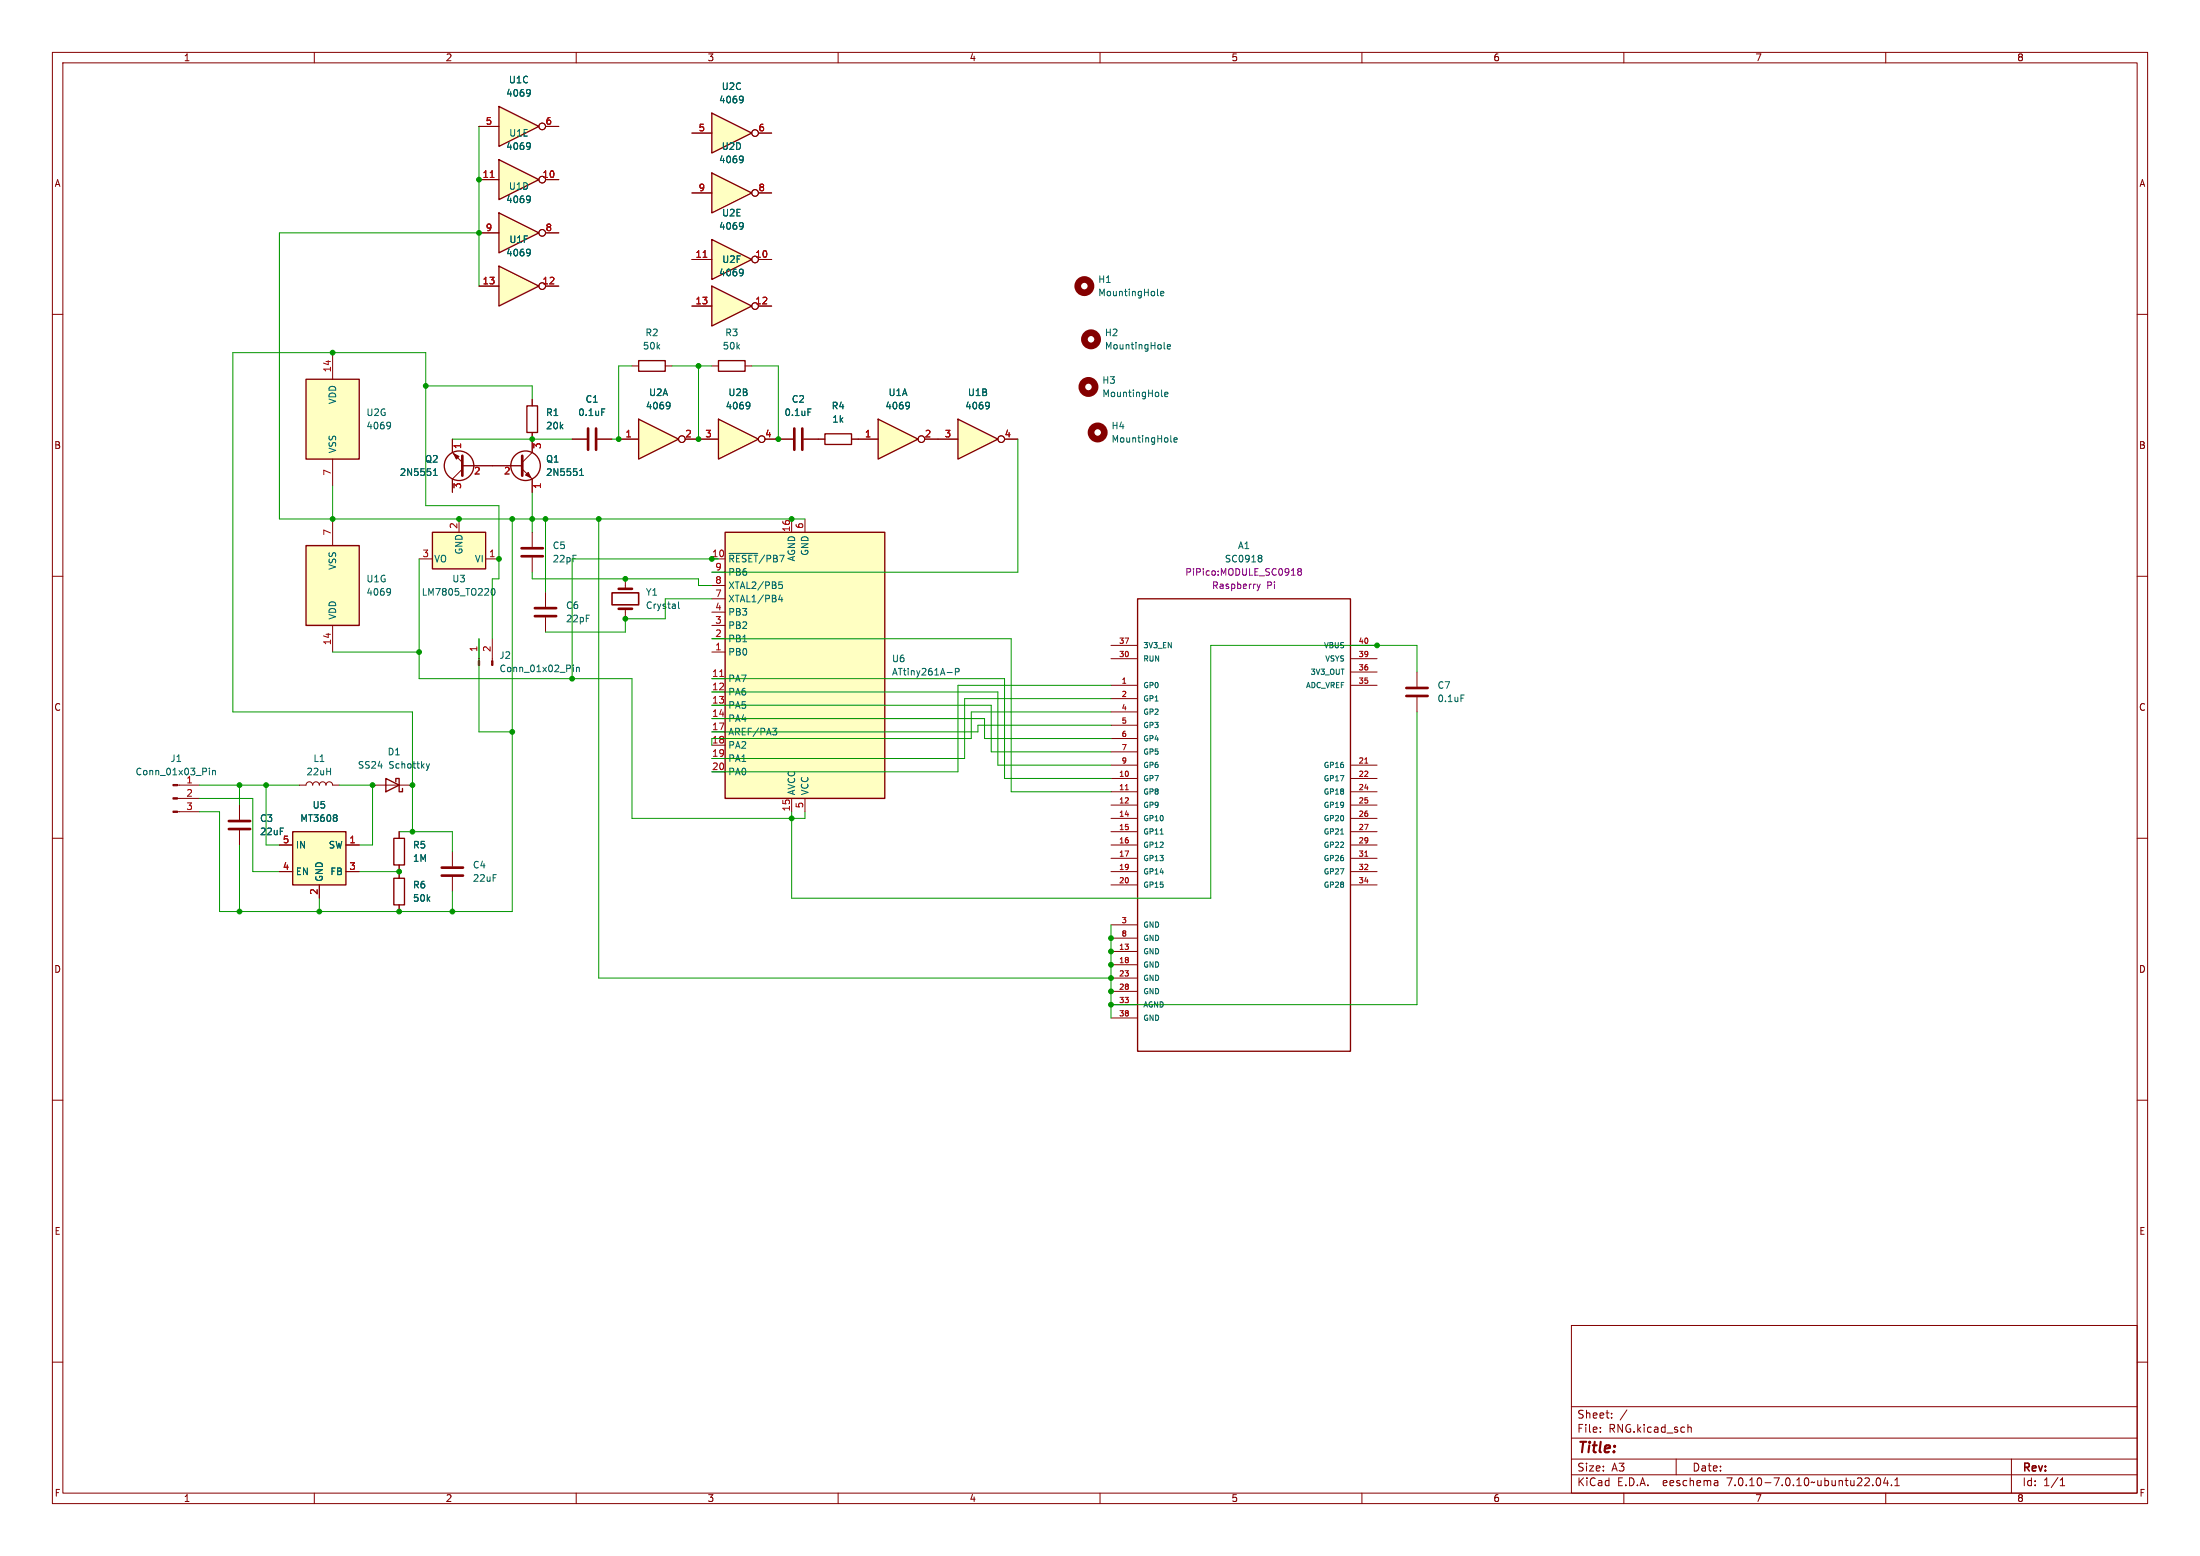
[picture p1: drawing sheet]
<svg xmlns="http://www.w3.org/2000/svg" width="420mm" height="297mm" viewBox="0 0 420 297" stroke-linecap="round" stroke-linejoin="round" font-family="sans-serif">
<g fill="none" stroke="#840000" stroke-width=".19">
<path d="M10 10h400v277h-400zM12 12h396v273h-396zM60 10v2M110 10v2M160 10v2M210 10v2M260 10v2M310 10v2M360 10v2M10 60h2M408 60h2M10 110h2"/>
<path d="M408 110h2M10 160h2M408 160h2M10 210h2M408 210h2M10 260h2M300 253h108v32h-108zM408 260h2M300 278.5h108M300 274.5h108M300 268.5h108M305.5 273.2v.2"/>
<path d="M305.5 272.5v.1M307.7 270.5v.2M307.7 269.8v.1M310.6 269.1l-1.3 1.9M320 278.5v3M322.2 272.5l.2-.1 .4 .1 .1 .9M322.2 271.9v1.5M384 278.5v6.5M60 285v2M110 285v2M160 285v2M210 285v2"/>
<path d="M260 285v2M300 281.5h108M310 285v2M327.9 282.7v.9M327.9 283.5l-.1 .1M327.9 282.9l-.1 .1M357.5 283.4v.2M358.4 282.2l.1-.1a.8 .8 0 0 1 .5 .7 .8 .8 0 0 1-.5 .8 1 1 0 0 1-.1-1.4zM359.9 282l-.3 1.1h.9M360 285v2M360.3 282.6v1M361.1 283.4v.2"/>
<path d="M361.7 283.6h.9M361.7 282.5l.5-.4v1.5M393.3 283.6h.9M393.3 282.5l.4-.4v1.5"/>
</g>
<path d="M182.9 80l7.6 3.8-7.6 3.8z" fill="#ffffc2"/>
<path d="M182.9 80l7.6 3.8-7.6 3.8z" fill="none" stroke="#840000" stroke-width=".25"/>
<g fill="none" stroke="#840000" stroke-width=".19">
<path d="M179.1 83.8h3.8M191.8 83.8h2.5M119.4 110.5v1.9M119.4 116.2v1.9M45.7 153.7v2.8M45.7 158.5v2.8"/>
<circle cx="191.1" cy="83.8" r=".63"/>
</g>
<path d="M188.6 76.8l.3 .2a.94 .94 0 0 1-.3 1M188.9 77.3l-.3 .3M129.5 114.9v1.1l.2 .1" fill="none" stroke="#006464" stroke-width=".19"/>
<path d="M116.8 113.2h5.1v2.2h-5.1z" fill="none" stroke="#840000" stroke-width=".3"/>
<path d="M118.1 116.2h2.5M118.1 112.4h2.5M43.7 156.7h4.1M43.7 158.2h4.1" fill="none" stroke="#840000" stroke-width=".51"/>
<path d="M137.2 80l7.6 3.8-7.6 3.8z" fill="#ffffc2"/>
<path d="M137.2 80l7.6 3.8-7.6 3.8zM82.5 101.6h10.2v7h-10.2zM138.4 101.6h30.5v50.8h-30.5z" fill="none" stroke="#840000" stroke-width=".25"/>
<g fill="none" stroke="#840000" stroke-width=".19">
<path d="M87.6 99.1v2.5M133.3 83.8h3.9M146 83.8h2.6M151.1 99.1v2.5M153.7 99.1v2.5M80 106.7h2.5M92.7 106.7h2.5M101.6 101.6v2.8M101.6 106.4v2.8M104.1 113v2.8M104.1 117.9v2.8M135.9 106.7h2.5"/>
<path d="M135.9 119.4h2.5M135.9 116.8h2.5M135.9 114.3h2.5M135.9 111.8h2.5M135.9 109.2h2.5M91.4 121.9v4.2M94 121.9v4.2M135.9 124.5h2.5M135.9 129.5h2.5M135.9 132.1h2.5M135.9 134.6h2.5M135.9 137.2h2.5"/>
<path d="M135.9 139.7h2.5M135.9 121.9h2.5M33.9 154.9h4.2M33.9 152.4h4.2M33.9 149.9h4.2M135.9 142.2h2.5M135.9 144.8h2.5M135.9 147.3h2.5M151.1 152.4v2.5M153.7 152.4v2.5"/>
<circle cx="145.4" cy="83.8" r=".63"/>
</g>
<g fill="none" stroke="#006464" stroke-width=".19">
<path d="M221 56.3l.2 .2M221.6 56l.6-.1-.1-.2-.3-.1-.2 .2v.6h.5M142.9 76.8l.2 .2a.94 .94 0 0 1-.2 1M143.1 77.3l-.2 .3M221.8 75.5l.1 .2M222.2 66.4l.2 .2M222.4 75.3l.6-.1-.1-.3h-.4l-.1 .1v.6h.5M222.8 66.2l.6-.1v-.3h-.4l-.2 .2 .1 .6h.5M223.5 84.2l.2 .2M224.1 84l.6-.1v-.3h-.4l-.2 .1 .1 .6h.5M93.9 112.5l.2-.2a.68 .68 0 0 1 .4 .7 .68 .68 0 0 1-.4 .6l-.3-.5zM139.2 105.6h5.5"/>
<path d="M148.7 111.1h.6M148.7 111.6h.4l.3 .2-.1 .5h-.6M149 113.5l-.3 1h.7M149.3 114v.9M109.5 126.9v.2M109.5 127.4v.8M110.1 127.4v.8M110.1 127.5l.1-.1h.3l.1 .8M147.5 139h.8l-.4 .5 .3 .1 .1 .4-.3 .3h-.3M180.8 128.4h1M182.4 128.2h.6l.1-.2v-.3l-.7-.1v1.2M40 146.6v.2"/>
<path d="M40 147.1v.8M40.6 147.1v.8M40.6 147.2l.2-.1h.3v.8"/>
</g>
<g fill="#840000" stroke="#840000" stroke-width=".19">
<path d="M33 154.8h.9v.3h-.9z"/>
<path d="M33 152.3h.9v.2h-.9z"/>
<path d="M33 149.7h.9v.3h-.9z"/>
<path d="M93.9 126.1h.2v.9h-.2z"/>
<path d="M91.3 126.1h.3v.9h-.3z"/>
</g>
<g fill="none" stroke="#840000" stroke-width="1.3">
<circle cx="207" cy="54.6" r="1.27"/>
<circle cx="207.8" cy="73.9" r="1.27"/>
<circle cx="208.3" cy="64.8" r="1.27"/>
<circle cx="209.5" cy="82.5" r="1.27"/>
</g>
<g fill="#ffffc2" stroke="#ffffc2" stroke-width=".19">
<path d="M138.4 101.6h30.5v50.8h-30.5z"/>
<path d="M82.5 101.6h10.2v7h-10.2z"/>
</g>
<path d="M137.4 129.1h.7" fill="none" stroke="#a90000" stroke-width=".19"/>
<path d="M99.6 106.2h4M99.6 104.6h4M102.1 117.6h4.1M102.1 116.1h4.1" fill="none" stroke="#840000" stroke-width=".51"/>
<path d="M167.6 80l7.7 3.8-7.7 3.8z" fill="#ffffc2"/>
<g fill="none" stroke="#840000" stroke-width=".25">
<path d="M58.4 72.4h10.2v15.2h-10.2zM100.6 77.5h2v5.1h-2zM157.5 82.8h5.1v2h-5.1zM167.6 80l7.7 3.8-7.7 3.8zM58.4 104.1h10.2v15.3h-10.2zM217.2 114.3h40.6v86.4h-40.6z"/>
<circle cx="87.6" cy="88.9" r="2.82"/>
</g>
<g fill="none" stroke="#840000" stroke-width=".19">
<path d="M63.5 67.3v5.1M101.6 76.2v1.3M63.5 87.6v5.1M63.5 99.1v5M86.4 83.8v2.6l1.9 1.9M88.3 89.5l-1.9 1.9v2.6M88.3 88.9h5.7M101.6 82.6v1.2M148.6 83.8h2.8M153.4 83.8h4.1M162.6 83.8h5M176.5 83.8h2.6"/>
<path d="M63.5 119.4v5.1M212.1 130.8h5.1M212.1 133.4h5.1M212.1 125.7h5.1M212.1 123.2h5.1M212.1 135.9h5.1M212.1 138.4h5.1M257.8 130.8h5.1M257.8 125.7h5.1M257.8 128.3h5.1M257.8 123.2h5.1M270.5 128.3v2.8"/>
<path d="M270.5 133.1v2.8M212.1 148.6h5.1M212.1 151.1h5.1M212.1 153.7h5.1M212.1 156.2h5.1M212.1 158.8h5.1M212.1 146.1h5.1M212.1 141h5.1M212.1 143.5h5.1M257.8 148.6h5.1M257.8 151.1h5.1M257.8 153.7h5.1"/>
<path d="M257.8 156.2h5.1M257.8 158.8h5.1M257.8 146.1h5.1M212.1 161.3h5.1M212.1 163.8h5.1M212.1 166.4h5.1M212.1 168.9h5.1M212.1 176.5h5.1M212.1 179.1h5.1M257.8 161.3h5.1M257.8 163.8h5.1M257.8 166.4h5.1"/>
<path d="M257.8 168.9h5.1M212.1 181.6h5.1M212.1 184.2h5.1M212.1 186.7h5.1M212.1 189.2h5.1M212.1 191.8h5.1M212.1 194.3h5.1"/>
<circle cx="175.9" cy="83.8" r=".63"/>
</g>
<g fill="none" stroke="#006464" stroke-width=".19">
<path d="M154.2 78h.6M173.4 76.8l.2 .2a.94 .94 0 0 1-.2 1M173.6 77.3l-.2 .3M74.3 80.6l.3 .2a.94 .94 0 0 1-.3 1M74.6 81.1l-.3 .3M82.7 90.7h.8M82.7 89.8l.4-.3v1.2M74.3 112.3l.3 .3a.94 .94 0 0 1-.3 .9M74.6 112.9l-.3 .2M240.7 106l.2 .2-.2 .3 .2 .3v.2l-.2 .3M278.9 132.7h.6M221.5 159.2h.6"/>
<path d="M255.9 159.2h.6"/>
</g>
<path d="M88.3 87v3.8M151.6 81.8v4.1M153.2 81.8v4.1M268.5 131.3h4M268.5 132.8h4" fill="none" stroke="#840000" stroke-width=".51"/>
<path d="M86.6 86.6l1 .5-.5 .5z" fill="#840000" stroke="#840000" stroke-width=".19"/>
<g fill="#ffffc2" stroke="#ffffc2" stroke-width=".19">
<path d="M58.4 72.4h10.2v15.2h-10.2z"/>
<path d="M58.4 104.1h10.2v15.3h-10.2z"/>
</g>
<path d="M214.8 150.7h.6M260.5 145.7h.6M260.5 163.4h.6" fill="none" stroke="#a90000" stroke-width=".19"/>
<path d="M240 111.5l.3 .8M240.3 112.3l-.3 .5M240.6 111.5l-.3 .8M246.5 109.8h.8M248 109.1l-.3 .2 .1 .4 .2 .1 .3-.1 .2-.1v-.3l-.3-.2M248 109.1l-.3-.3 .3-.3h.2l.3 .3-.3 .3M248 109.1h.2" fill="none" stroke="#840084" stroke-width=".19"/>
<path d="M95.2 40.6l7.7 3.9-7.7 3.8z" fill="#ffffc2"/>
<path d="M95.2 40.6l7.7 3.9-7.7 3.8z" fill="none" stroke="#840000" stroke-width=".25"/>
<g fill="none" stroke="#840000" stroke-width=".19">
<path d="M91.4 44.5h3.8M104.1 44.5h2.6"/>
<circle cx="103.5" cy="44.4" r=".63"/>
</g>
<path d="M101 37.4l.2 .3a.94 .94 0 0 1-.2 .9M101.2 38l-.2 .2" fill="none" stroke="#006464" stroke-width=".19"/>
<path d="M95.2 30.5l7.7 3.8-7.7 3.8z" fill="#ffffc2"/>
<path d="M95.2 30.5l7.7 3.8-7.7 3.8z" fill="none" stroke="#840000" stroke-width=".25"/>
<g fill="none" stroke="#840000" stroke-width=".19">
<path d="M91.4 34.3h3.8M104.1 34.3h2.6"/>
<circle cx="103.5" cy="34.3" r=".63"/>
</g>
<path d="M93.6 33.9h.7" fill="none" stroke="#a90000" stroke-width=".19"/>
<path d="M101 27.2l.2 .3a.94 .94 0 0 1-.2 1M101.2 27.8l-.2 .2" fill="none" stroke="#006464" stroke-width=".19"/>
<path d="M95.2 50.8l7.7 3.8-7.7 3.8z" fill="#ffffc2"/>
<g fill="none" stroke="#840000" stroke-width=".25">
<path d="M95.2 50.8l7.7 3.8-7.7 3.8z"/>
<circle cx="100.3" cy="88.9" r="2.82"/>
</g>
<g fill="none" stroke="#840000" stroke-width=".19">
<path d="M91.4 54.6h3.8M104.1 54.6h2.6M94 88.9h5.7M99.7 89.5l1.9 1.9v2.6M101.6 83.8v2.6l-1.9 1.9"/>
<circle cx="103.5" cy="54.6" r=".63"/>
</g>
<path d="M101 47.6l.2 .2a.94 .94 0 0 1-.2 1M101.2 48.1l-.2 .3M110.7 90.7h.7M110.7 89.8l.3-.3v1.2" fill="none" stroke="#006464" stroke-width=".19"/>
<path d="M99.7 87v3.8" fill="none" stroke="#840000" stroke-width=".51"/>
<path d="M100.3 90.7l.5-.5 .5 1z" fill="#840000" stroke="#840000" stroke-width=".19"/>
<path d="M135.9 45.7l7.6 3.8-7.6 3.8z" fill="#ffffc2"/>
<path d="M135.9 45.7l7.6 3.8-7.6 3.8z" fill="none" stroke="#840000" stroke-width=".25"/>
<g fill="none" stroke="#840000" stroke-width=".19">
<path d="M132.1 49.5h3.8M144.8 49.5h2.5"/>
<circle cx="144.1" cy="49.5" r=".63"/>
</g>
<path d="M134.2 49.1h.8" fill="none" stroke="#a90000" stroke-width=".19"/>
<path d="M141.6 42.5l.3 .2a.94 .94 0 0 1-.3 1M141.9 43l-.3 .3" fill="none" stroke="#006464" stroke-width=".19"/>
<path d="M135.9 54.6l7.6 3.8-7.6 3.8z" fill="#ffffc2"/>
<path d="M135.9 54.6l7.6 3.8-7.6 3.8zM137.2 68.8h5v2.1h-5zM73.7 148.6l2.5 1.3-2.5 1.2zM75.6 149.2v-.6h.6v2.5h.6v-.6" fill="none" stroke="#840000" stroke-width=".25"/>
<g fill="none" stroke="#840000" stroke-width=".19">
<path d="M132.1 58.4h3.8M144.8 58.4h2.5M135.9 69.9h1.3M142.2 69.9h1.3M71.1 149.9h7.6"/>
<circle cx="144.1" cy="58.4" r=".63"/>
</g>
<path d="M141.6 51.4l.3 .2a.94 .94 0 0 1-.3 1M141.9 51.9l-.3 .3M81.4 145.8l.3 .8M81.7 146.6l-.1 .3M82 145.8l-.3 .8" fill="none" stroke="#006464" stroke-width=".19"/>
<path d="M135.9 21.6l7.6 3.8-7.6 3.8z" fill="#ffffc2"/>
<path d="M135.9 21.6l7.6 3.8-7.6 3.8zM75.2 160h2v5.1h-2zM75.2 167.6h2v5.1h-2z" fill="none" stroke="#840000" stroke-width=".25"/>
<g fill="none" stroke="#840000" stroke-width=".19">
<path d="M132.1 25.4h3.8M144.8 25.4h2.5M76.2 158.8v1.2M76.2 165.1v2.5M76.2 172.7v1.3"/>
<circle cx="144.1" cy="25.4" r=".63"/>
</g>
<path d="M141.6 18.4l.3 .2a.94 .94 0 0 1-.3 1M141.9 18.9l-.3 .2" fill="none" stroke="#006464" stroke-width=".19"/>
<path d="M95.2 20.3l7.7 3.8-7.7 3.8z" fill="#ffffc2"/>
<path d="M95.2 20.3l7.7 3.8-7.7 3.8z" fill="none" stroke="#840000" stroke-width=".25"/>
<g fill="none" stroke="#840000" stroke-width=".19">
<path d="M91.4 24.1h3.8M104.1 24.1h2.6"/>
<circle cx="103.5" cy="24.1" r=".63"/>
</g>
<path d="M101 17.1l.2 .2a.94 .94 0 0 1-.2 1M101.2 17.6l-.2 .3" fill="none" stroke="#006464" stroke-width=".19"/>
<path d="M135.9 33l7.6 3.8-7.6 3.8z" fill="#ffffc2"/>
<path d="M135.9 33l7.6 3.8-7.6 3.8zM121.9 68.8h5.1v2.1h-5.1z" fill="none" stroke="#840000" stroke-width=".25"/>
<g fill="none" stroke="#840000" stroke-width=".19">
<path d="M132.1 36.8h3.8M144.8 36.8h2.5M120.6 69.9h1.3M127 69.9h1.3M86.4 162.6v2.8M86.4 167.4v2.8"/>
<circle cx="144.1" cy="36.8" r=".63"/>
</g>
<path d="M141.6 29.8l.3 .2a.94 .94 0 0 1-.3 1M141.9 30.3l-.3 .3" fill="none" stroke="#006464" stroke-width=".19"/>
<path d="M84.3 167.1h4.1M84.3 165.6h4.1" fill="none" stroke="#840000" stroke-width=".51"/>
<path d="M121.9 80l7.6 3.8-7.6 3.8z" fill="#ffffc2"/>
<path d="M121.9 80l7.6 3.8-7.6 3.8zM55.9 158.8h10.1v10.1h-10.1z" fill="none" stroke="#840000" stroke-width=".25"/>
<g fill="none" stroke="#840000" stroke-width=".19">
<path d="M91.4 34.3h3.8M91.4 24.1h3.8M104.1 34.3h2.6M104.1 24.1h2.6M132.1 36.8h3.8M132.1 25.4h3.8M144.8 36.8h2.5M144.8 25.4h2.5M91.4 54.6h3.8M91.4 44.5h3.8M104.1 54.6h2.6M104.1 44.5h2.6"/>
<path d="M132.1 58.4h3.8M132.1 49.5h3.8M144.8 58.4h2.5M144.8 49.5h2.5M101.6 76.2v1.3M86.4 83.8v2.6M86.4 91.4v2.6M88.3 88.9h11.4M101.6 82.6v3.8M101.6 91.4v2.6M109.2 83.8h2.8M114 83.8h2.8"/>
<path d="M118.1 83.8h3.8M130.8 83.8h6.4M146 83.8h5.4M153.4 83.8h4.1M162.6 83.8h5M176.5 83.8h6.4M191.8 83.8h2.5M45.7 153.7v2.8M45.7 158.5v2.8M57.1 149.9h1.3a.64 .64 0 0 1 .7-.7 .64 .64 0 0 1 .6 .7 .64 .64 0 0 1 .6-.7 .64 .64 0 0 1 .7 .7 .64 .64 0 0 1 .6-.7 .64 .64 0 0 1 .6 .7 .64 .64 0 0 1 .7-.7 .64 .64 0 0 1 .6 .7h1.3M76.2 158.8v1.2M53.3 161.3h2.6"/>
<path d="M53.3 166.4h2.6M61 168.9v2.6M66 161.3h2.6M66 166.4h2.6M76.2 165.1v2.5M76.2 172.7v1.3"/>
<circle cx="103.5" cy="24.1" r=".63"/>
<circle cx="103.5" cy="34.3" r=".63"/>
<circle cx="144.1" cy="36.8" r=".63"/>
<circle cx="144.1" cy="25.4" r=".63"/>
<circle cx="103.5" cy="54.6" r=".63"/>
<circle cx="103.5" cy="44.4" r=".63"/>
<circle cx="144.1" cy="58.4" r=".63"/>
<circle cx="144.1" cy="49.5" r=".63"/>
<circle cx="130.2" cy="83.8" r=".63"/>
<circle cx="145.4" cy="83.8" r=".63"/>
<circle cx="175.9" cy="83.8" r=".63"/>
<circle cx="191.1" cy="83.8" r=".63"/>
</g>
<g fill="none" stroke="#006464" stroke-width=".19">
<path d="M101 17.1l.2 .2a.94 .94 0 0 1-.2 1M101.2 17.6l-.2 .3M141.6 18.4l.3 .2a.94 .94 0 0 1-.3 1M141.9 18.9l-.3 .2M101 27.2l.2 .3a.94 .94 0 0 1-.2 1M101 37.4l.2 .3a.94 .94 0 0 1-.2 .9M101.2 27.8l-.2 .2M101.2 38l-.2 .2M141.6 29.8l.3 .2a.94 .94 0 0 1-.3 1M141.9 30.3l-.3 .3M101 47.6l.2 .2a.94 .94 0 0 1-.2 1M101.2 48.1l-.2 .3"/>
<path d="M141.6 42.5l.3 .2a.94 .94 0 0 1-.3 1M141.6 51.4l.3 .2a.94 .94 0 0 1-.3 1M141.9 51.9l-.3 .3M141.9 43l-.3 .3M114.9 78h.6M127.7 76.8l.2 .2a.94 .94 0 0 1-.2 1M127.9 77.3l-.2 .3M142.9 76.8l.2 .2a.94 .94 0 0 1-.2 1M143.1 77.3l-.2 .3M154.2 78h.6M173.4 76.8l.2 .2a.94 .94 0 0 1-.2 1M173.6 77.3l-.2 .3"/>
<path d="M188.6 76.8l.3 .2a.94 .94 0 0 1-.3 1M188.9 77.3l-.3 .3M82.7 90.7h.8M82.7 89.8l.4-.3v1.2M110.7 90.7h.7M110.7 89.8l.3-.3v1.2M64.2 155.6l.1 .2-.1 .2M64.2 156.1l.1 .2-.1 .4"/>
</g>
<path d="M112.3 81.8v4.1M113.8 81.8v4.1" fill="none" stroke="#840000" stroke-width=".51"/>
<path d="M55.9 158.8h10.1v10.1h-10.1z" fill="#ffffc2" stroke="#ffffc2" stroke-width=".19"/>
<g fill="none" stroke="#009600" stroke-width=".19">
<path d="M91.4 24.1v30.5M91.4 44.5h-38.1v54.6h100.4M81.3 73.7h20.3v2.5M120.6 69.9h-2.5v13.9h-1.3M128.3 69.9h7.6M133.3 69.9v13.9M143.5 69.9h5.1v13.9M63.5 92.7v6.4M86.4 83.8h22.8M97.8 99.1v74.9h-55.9v-19.1h-3.8M101.6 94v7.6M104.1 99.1v13.9"/>
<path d="M114.3 99.1v87.6h97.8M194.3 83.8v25.4h-58.4M80 106.7v22.8h40.6v26.7h33.1v-1.3M101.6 109.2v1.3h31.7v1.3h2.6M135.9 114.3h-8.9v3.8h-7.6v2.6h-15.3M135.9 106.7h-26.7v22.8M63.5 124.5h16.5M91.4 121.9v17.8h6.4M94 121.9v-11.4h1.2v-14h-13.9v-29.2h-36.9v68.6h34.3v22.9M135.9 129.5h55.9v19.1h20.3M135.9 134.6h53.3v8.9h22.9M135.9 121.9h57.1v29.2h19.1"/>
<path d="M135.9 137.2h52.1v3.8h24.1M135.9 132.1h54.6v14h21.6M212.1 135.9h-26.7v5.1h-49.5M212.1 138.4h-25.4v1.3h-50.8M212.1 133.4h-28v11.4h-48.2M212.1 130.8h-29.2v16.5h-47M270.5 128.3v-5.1h-39.4v48.3h-80v-16.6M270.5 135.9v55.9h-58.4M38.1 152.4h10.2v14h5M38.1 149.9h19M45.7 149.9v3.8M50.8 149.9v11.4h2.5"/>
<path d="M64.8 149.9h6.3v11.4h-2.5M76.2 158.8h10.2v3.8M45.7 161.3v12.7M61 171.5v2.5M68.6 166.4h7.6M86.4 170.2v3.8M212.1 176.5v17.8"/>
</g>
<path d="M93.6 33.9h.7M134.2 49.1h.8" fill="none" stroke="#a90000" stroke-width=".19"/>
<g fill="#009600" stroke="#009600" stroke-width=".19">
<circle cx="71.1" cy="149.9" r=".46"/>
<circle cx="78.7" cy="158.8" r=".46"/>
<circle cx="76.2" cy="166.4" r=".46"/>
<circle cx="76.2" cy="174" r=".46"/>
<circle cx="86.4" cy="174" r=".46"/>
<circle cx="61" cy="174" r=".46"/>
<circle cx="45.7" cy="174" r=".46"/>
<circle cx="50.8" cy="149.9" r=".46"/>
<circle cx="45.7" cy="149.9" r=".46"/>
<circle cx="135.9" cy="106.7" r=".46"/>
<circle cx="151.1" cy="99.1" r=".46"/>
<circle cx="151.1" cy="156.2" r=".46"/>
<circle cx="212.1" cy="184.2" r=".46"/>
<circle cx="212.1" cy="179.1" r=".46"/>
<circle cx="212.1" cy="181.6" r=".46"/>
<circle cx="212.1" cy="186.7" r=".46"/>
<circle cx="212.1" cy="189.2" r=".46"/>
<circle cx="212.1" cy="191.8" r=".46"/>
<circle cx="262.9" cy="123.2" r=".46"/>
<circle cx="91.4" cy="34.3" r=".46"/>
<circle cx="91.4" cy="44.5" r=".46"/>
<circle cx="95.2" cy="106.7" r=".46"/>
<circle cx="87.6" cy="99.1" r=".46"/>
<circle cx="81.3" cy="73.7" r=".46"/>
<circle cx="63.5" cy="99.1" r=".46"/>
<circle cx="101.6" cy="83.8" r=".46"/>
<circle cx="63.5" cy="67.3" r=".46"/>
<circle cx="80" cy="124.5" r=".46"/>
<circle cx="97.8" cy="139.7" r=".46"/>
<circle cx="78.7" cy="149.9" r=".46"/>
<circle cx="101.6" cy="99.1" r=".46"/>
<circle cx="104.1" cy="99.1" r=".46"/>
<circle cx="109.2" cy="129.5" r=".46"/>
<circle cx="97.8" cy="99.1" r=".46"/>
<circle cx="114.3" cy="99.1" r=".46"/>
<circle cx="119.4" cy="110.5" r=".46"/>
<circle cx="118.1" cy="83.8" r=".46"/>
<circle cx="133.3" cy="83.8" r=".46"/>
<circle cx="148.6" cy="83.8" r=".46"/>
<circle cx="119.4" cy="118.1" r=".46"/>
<circle cx="133.3" cy="69.9" r=".46"/>
</g>
<text font-size="2.8" fill="#840000" x="301" y="277.9">Title:</text>
<g font-size="2.1" fill="#840000">
<text x="301" y="273.7">File:</text>
<text x="301" y="271">Sheet:</text>
<text x="307.1" y="273.7">RNG.kicad_sch</text>
<text x="301" y="281.1">Size:</text>
<text x="307.6" y="281.1">A3</text>
<text x="323" y="281.1">Date:</text>
<text x="386" y="281.3">Rev:</text>
<text x="301" y="283.9">KiCad</text>
<text x="308.7" y="283.9">E.D.A.</text>
<text x="317.6" y="283.9">eeschema</text>
<text x="330" y="283.9">7.0.10-7.0.10~ubuntu22.04.1</text>
<text x="386" y="283.9">Id:</text>
<text x="390.1" y="283.9">1/1</text>
</g>
<g font-size="1.8" fill="#840000">
<text x="35" y="11.9">1</text>
<text x="85" y="11.9">2</text>
<text x="135" y="11.9">3</text>
<text x="185" y="11.9">4</text>
<text x="235" y="11.9">5</text>
<text x="285" y="11.9">6</text>
<text x="335" y="11.9">7</text>
<text x="385" y="11.9">8</text>
<text x="10.3" y="35.9">A</text>
<text x="408.3" y="35.9">A</text>
<text x="10.3" y="85.9">B</text>
<text x="408.2" y="85.9">B</text>
<text x="10.3" y="135.9">C</text>
<text x="408.2" y="135.9">C</text>
<text x="10.3" y="185.9">D</text>
<text x="408.2" y="185.9">D</text>
<text x="10.3" y="235.9">E</text>
<text x="408.3" y="235.9">E</text>
<text x="10.3" y="285.9">F</text>
<text x="35" y="286.9">1</text>
<text x="85" y="286.9">2</text>
<text x="135" y="286.9">3</text>
<text x="185" y="286.9">4</text>
<text x="235" y="286.9">5</text>
<text x="285" y="286.9">6</text>
<text x="335" y="286.9">7</text>
<text x="385" y="286.9">8</text>
<text x="408.3" y="285.9">F</text>
</g>
<g font-size="1.8" fill="#006464">
<text x="97.1" y="16.1">U1C</text>
<text x="137.7" y="17.4">U2C</text>
<text x="96.5" y="18.6">4069</text>
<text x="137.2" y="19.9">4069</text>
<text x="96.5" y="28.8">4069</text>
<text x="97.1" y="26.3">U1E</text>
<text x="137.7" y="28.8">U2D</text>
<text x="137.2" y="31.3">4069</text>
<text x="96.5" y="39">4069</text>
<text x="97.1" y="36.4">U1D</text>
<text x="137.8" y="41.5">U2E</text>
<text x="97.1" y="46.6">U1F</text>
<text x="137.2" y="44">4069</text>
<text x="96.5" y="49.1">4069</text>
<text x="137.2" y="52.9">4069</text>
<text x="137.8" y="50.4">U2F</text>
<text x="209.6" y="54.2">H1</text>
<text x="209.6" y="56.7">MountingHole</text>
<text x="123.1" y="64.4">R2</text>
<text x="138.4" y="64.4">R3</text>
<text x="210.8" y="64.4">H2</text>
<text x="122.6" y="66.9">50k</text>
<text x="137.9" y="66.9">50k</text>
<text x="210.8" y="66.9">MountingHole</text>
<text x="64.4" y="77.2" transform="rotate(-90 64.4 77.2)">VDD</text>
<text x="111.7" y="77.1">C1</text>
<text x="123.8" y="75.8">U2A</text>
<text x="139" y="75.8">U2B</text>
<text x="151.1" y="77.1">C2</text>
<text x="169.5" y="75.8">U1A</text>
<text x="184.7" y="75.8">U1B</text>
<text x="210.3" y="73.5">H3</text>
<text x="210.3" y="76">MountingHole</text>
<text x="69.9" y="79.6">U2G</text>
<text x="69.9" y="82.1">4069</text>
<text x="104.1" y="79.6">R1</text>
<text x="104.1" y="82.1">20k</text>
<text x="110.3" y="79.6">0.1uF</text>
<text x="123.2" y="78.3">4069</text>
<text x="138.4" y="78.3">4069</text>
<text x="149.7" y="79.6">0.1uF</text>
<text x="158.7" y="78.3">R4</text>
<text x="158.8" y="80.9">1k</text>
<text x="168.9" y="78.3">4069</text>
<text x="184.2" y="78.3">4069</text>
<text x="212.1" y="82.1">H4</text>
<text x="64.4" y="86.6" transform="rotate(-90 64.4 86.6)">VSS</text>
<text x="81.1" y="88.5">Q2</text>
<text x="104.1" y="88.5">Q1</text>
<text x="212.1" y="84.7">MountingHole</text>
<text x="76.2" y="91">2N5551</text>
<text x="104.1" y="91">2N5551</text>
<text x="82.8" y="107.5">VO</text>
<text x="88.5" y="105.9" transform="rotate(-90 88.5 105.9)">GND</text>
<text x="90.6" y="107.5">VI</text>
<text x="105.4" y="105">C5</text>
<text x="105.4" y="107.5">22pF</text>
<text x="138.9" y="107.5">~{RESET}/PB7</text>
<text x="152" y="107.3" transform="rotate(-90 152 107.3)">AGND</text>
<text x="154.5" y="106.2" transform="rotate(-90 154.5 106.2)">GND</text>
<text x="233.7" y="107.5">SC0918</text>
<text x="236.2" y="105">A1</text>
<text x="64.4" y="108.9" transform="rotate(-90 64.4 108.9)">VSS</text>
<text x="69.9" y="111.4">U1G</text>
<text x="69.9" y="113.9">4069</text>
<text x="80.4" y="113.9">LM7805_TO220</text>
<text x="86.3" y="111.4">U3</text>
<text x="123.2" y="113.9">Y1</text>
<text x="138.9" y="112.6">XTAL2/PB5</text>
<text x="138.9" y="110.1">PB6</text>
<text x="64.4" y="118.4" transform="rotate(-90 64.4 118.4)">VDD</text>
<text x="108" y="116.4">C6</text>
<text x="108" y="119">22pF</text>
<text x="123.2" y="116.4">Crystal</text>
<text x="138.9" y="117.7">PB3</text>
<text x="138.9" y="115.2">XTAL1/PB4</text>
<text x="95.3" y="126">J2</text>
<text x="138.9" y="125.3">PB0</text>
<text x="138.9" y="122.8">PB1</text>
<text x="138.9" y="120.2">PB2</text>
<text x="95.3" y="128.5">Conn_01x02_Pin</text>
<text x="138.9" y="130.4">PA7</text>
<text x="170.2" y="126.6">U6</text>
<text x="170.2" y="129.1">ATtiny261A-P</text>
<text x="274.3" y="131.7">C7</text>
<text x="138.9" y="132.9">PA6</text>
<text x="138.9" y="135.5">PA5</text>
<text x="274.3" y="134.2">0.1uF</text>
<text x="138.9" y="138">PA4</text>
<text x="138.9" y="140.6">AREF/PA3</text>
<text x="138.9" y="143.1">PA2</text>
<text x="25.8" y="148.2">Conn_01x03_Pin</text>
<text x="32.5" y="145.6">J1</text>
<text x="35.5" y="149.6">1</text>
<text x="58.4" y="148.2">22uH</text>
<text x="59.7" y="145.6">L1</text>
<text x="68.2" y="146.9">SS24</text>
<text x="73.9" y="144.4">D1</text>
<text x="74.2" y="146.9">Schottky</text>
<text x="138.9" y="145.6">PA1</text>
<text x="138.9" y="148.2">PA0</text>
<text x="59.6" y="154.5">U5</text>
<text x="152" y="151.9" transform="rotate(-90 152 151.9)">AVCC</text>
<text x="154.5" y="151.9" transform="rotate(-90 154.5 151.9)">VCC</text>
<text x="49.5" y="157.1">C3</text>
<text x="49.5" y="159.6">22uF</text>
<text x="57.2" y="157.1">MT3608</text>
<text x="56.4" y="167.2">EN</text>
<text x="56.4" y="162.2">IN</text>
<text x="62.7" y="162.2">SW</text>
<text x="63" y="167.2">FB</text>
<text x="78.7" y="162.2">R5</text>
<text x="78.7" y="164.7">1M</text>
<text x="90.2" y="166">C4</text>
<text x="61.8" y="168.4" transform="rotate(-90 61.8 168.4)">GND</text>
<text x="78.7" y="169.8">R6</text>
<text x="78.7" y="172.3">50k</text>
<text x="90.2" y="168.5">22uF</text>
</g>
<g font-size="1.8" fill="#a90000">
<text x="92.6" y="23.9">5</text>
<text x="104.1" y="23.9">6</text>
<text x="133.3" y="25.1">5</text>
<text x="144.7" y="25.1">6</text>
<text x="92" y="34">11</text>
<text x="103.5" y="34">10</text>
<text x="133.3" y="36.6">9</text>
<text x="144.7" y="36.6">8</text>
<text x="92.6" y="44.2">9</text>
<text x="104.1" y="44.2">8</text>
<text x="132.7" y="49.3">11</text>
<text x="144.1" y="49.3">10</text>
<text x="92" y="54.4">13</text>
<text x="103.5" y="54.4">12</text>
<text x="132.7" y="58.2">13</text>
<text x="144.1" y="58.2">12</text>
<text x="63.2" y="71.2" transform="rotate(-90 63.2 71.2)">14</text>
<text x="119.3" y="83.6">1</text>
<text x="130.7" y="83.6">2</text>
<text x="134.5" y="83.6">3</text>
<text x="146" y="83.6">4</text>
<text x="165" y="83.6">1</text>
<text x="176.5" y="83.6">2</text>
<text x="180.3" y="83.6">3</text>
<text x="191.7" y="83.6">4</text>
<text x="88.3" y="85.8" transform="rotate(-90 88.3 85.8)">1</text>
<text x="103.6" y="85.8" transform="rotate(-90 103.6 85.8)">3</text>
<text x="63.2" y="90.9" transform="rotate(-90 63.2 90.9)">7</text>
<text x="88.3" y="93.4" transform="rotate(-90 88.3 93.4)">3</text>
<text x="90.4" y="90.9">2</text>
<text x="96.1" y="90.9">2</text>
<text x="103.6" y="93.4" transform="rotate(-90 103.6 93.4)">1</text>
<text x="87.4" y="101" transform="rotate(-90 87.4 101)">2</text>
<text x="150.9" y="101.6" transform="rotate(-90 150.9 101.6)">16</text>
<text x="153.4" y="101" transform="rotate(-90 153.4 101)">6</text>
<text x="63.2" y="102.3" transform="rotate(-90 63.2 102.3)">7</text>
<text x="80.6" y="106.4">3</text>
<text x="93.3" y="106.4">1</text>
<text x="136.5" y="111.5">8</text>
<text x="136.5" y="109">9</text>
<text x="136.5" y="119.1">3</text>
<text x="136.5" y="116.6">4</text>
<text x="136.5" y="114">7</text>
<text x="63.2" y="123.2" transform="rotate(-90 63.2 123.2)">14</text>
<text x="91.2" y="124.5" transform="rotate(-90 91.2 124.5)">1</text>
<text x="93.7" y="124.5" transform="rotate(-90 93.7 124.5)">2</text>
<text x="136.5" y="124.2">1</text>
<text x="136.5" y="121.7">2</text>
<text x="135.8" y="129.3">11</text>
<text x="135.8" y="131.8">12</text>
<text x="135.8" y="134.4">13</text>
<text x="135.8" y="136.9">14</text>
<text x="135.8" y="139.4">17</text>
<text x="135.8" y="144.5">19</text>
<text x="135.8" y="147.1">20</text>
<text x="35.5" y="152.1">2</text>
<text x="35.5" y="154.7">3</text>
<text x="150.9" y="155" transform="rotate(-90 150.9 155)">15</text>
<text x="153.4" y="154.4" transform="rotate(-90 153.4 154.4)">5</text>
<text x="53.9" y="161">5</text>
<text x="66.6" y="161">1</text>
<text x="53.9" y="166.1">4</text>
<text x="66.6" y="166.1">3</text>
<text x="60.7" y="170.9" transform="rotate(-90 60.7 170.9)">2</text>
</g>
<g font-size="1.8" fill="#009600">
<text x="135.8" y="106.4">10</text>
<text x="135.8" y="142">18</text>
</g>
<g font-size="1.8" fill="#840084">
<text x="226.2" y="110.1">PiPico:MODULE_SC0918</text>
<text x="231.3" y="112.6">Raspberry</text>
<text x="241.8" y="112.6">Pi</text>
</g>
<g font-size="1.4" fill="#a90000">
<text x="213.5" y="125.5">30</text>
<text x="213.5" y="122.9">37</text>
<text x="259.3" y="125.5">39</text>
<text x="259.3" y="122.9">40</text>
<text x="214" y="130.6">1</text>
<text x="259.3" y="130.6">35</text>
<text x="259.3" y="128">36</text>
<text x="214" y="133.1">2</text>
<text x="214" y="135.6">4</text>
<text x="214" y="138.2">5</text>
<text x="214" y="140.7">6</text>
<text x="214" y="143.3">7</text>
<text x="213.5" y="148.3">10</text>
<text x="214" y="145.8">9</text>
<text x="259.3" y="145.8">21</text>
<text x="259.3" y="148.3">22</text>
<text x="213.5" y="150.9">11</text>
<text x="213.5" y="153.4">12</text>
<text x="213.5" y="156">14</text>
<text x="259.3" y="150.9">24</text>
<text x="259.3" y="153.4">25</text>
<text x="259.3" y="156">26</text>
<text x="213.5" y="158.5">15</text>
<text x="213.5" y="161">16</text>
<text x="259.3" y="158.5">27</text>
<text x="259.3" y="161">29</text>
<text x="213.5" y="163.6">17</text>
<text x="213.5" y="166.1">19</text>
<text x="259.3" y="163.6">31</text>
<text x="259.3" y="166.1">32</text>
<text x="213.5" y="168.7">20</text>
<text x="259.3" y="168.7">34</text>
<text x="214" y="176.3">3</text>
<text x="214" y="178.8">8</text>
<text x="213.5" y="181.4">13</text>
<text x="213.5" y="183.9">18</text>
<text x="213.5" y="186.4">23</text>
<text x="213.5" y="189">28</text>
<text x="213.5" y="191.5">33</text>
<text x="213.5" y="194.1">38</text>
</g>
<g font-size="1.4" fill="#006464">
<text x="218.2" y="123.9">3V3_EN</text>
<text x="252.6" y="123.9">VBUS</text>
<text x="218.2" y="131.5">GP0</text>
<text x="218.2" y="126.5">RUN</text>
<text x="249.2" y="131.5">ADC_VREF</text>
<text x="250.1" y="129">3V3_OUT</text>
<text x="252.9" y="126.5">VSYS</text>
<text x="218.2" y="134.1">GP1</text>
<text x="218.2" y="136.6">GP2</text>
<text x="218.2" y="139.2">GP3</text>
<text x="218.2" y="141.7">GP4</text>
<text x="218.2" y="149.3">GP7</text>
<text x="218.2" y="144.2">GP5</text>
<text x="218.2" y="146.8">GP6</text>
<text x="252.6" y="146.8">GP16</text>
<text x="252.6" y="149.3">GP17</text>
<text x="218.2" y="151.9">GP8</text>
<text x="218.2" y="154.4">GP9</text>
<text x="252.6" y="151.9">GP18</text>
<text x="252.6" y="154.4">GP19</text>
<text x="218.2" y="156.9">GP10</text>
<text x="218.2" y="159.5">GP11</text>
<text x="252.6" y="156.9">GP20</text>
<text x="252.6" y="159.5">GP21</text>
<text x="218.2" y="162">GP12</text>
<text x="218.2" y="164.6">GP13</text>
<text x="218.2" y="167.1">GP14</text>
<text x="252.6" y="162">GP22</text>
<text x="252.6" y="164.6">GP26</text>
<text x="252.6" y="167.1">GP27</text>
<text x="218.2" y="169.6">GP15</text>
<text x="252.6" y="169.6">GP28</text>
<text x="218.2" y="177.3">GND</text>
<text x="218.2" y="179.8">GND</text>
<text x="218.2" y="182.3">GND</text>
<text x="218.2" y="184.9">GND</text>
<text x="218.2" y="187.4">GND</text>
<text x="218.2" y="190">GND</text>
<text x="218.2" y="192.5">AGND</text>
<text x="218.2" y="195">GND</text>
</g>
</svg>
